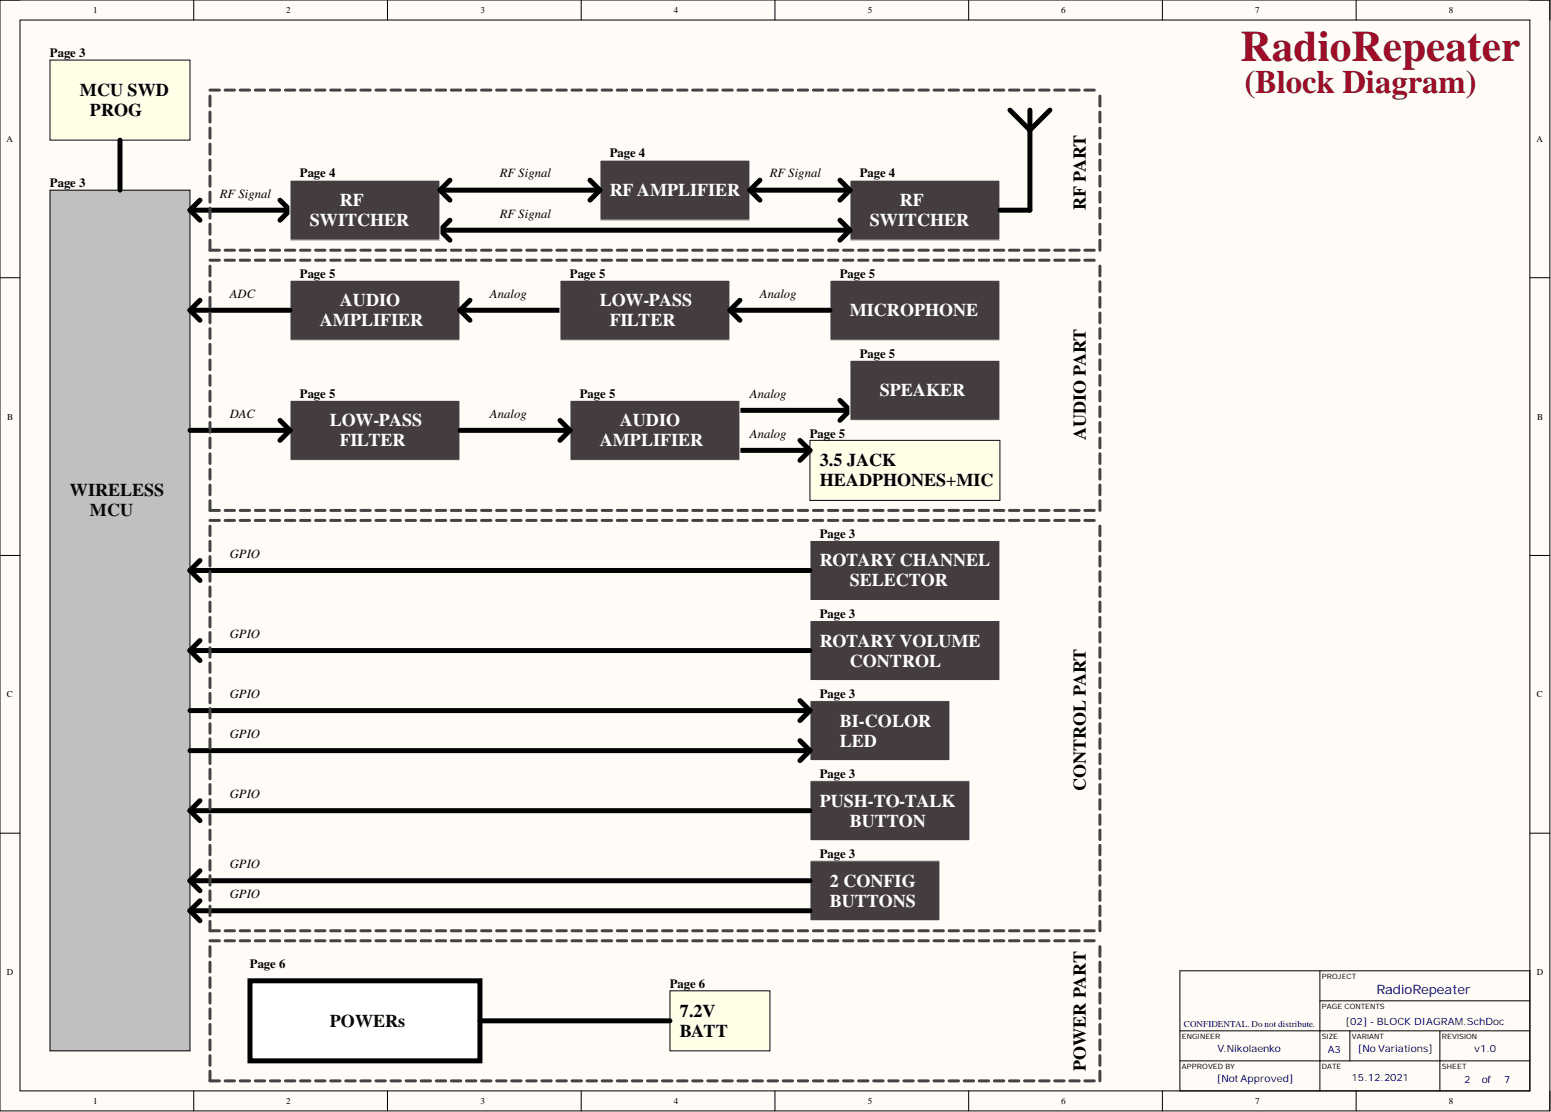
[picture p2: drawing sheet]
<svg xmlns="http://www.w3.org/2000/svg" width="393mm" height="282mm" viewBox="0 0 393 282" stroke-linecap="round" stroke-linejoin="round" font-family="sans-serif">
<path d="M0 0h393.1v281.6h-393.1z" fill-rule="evenodd" fill="#fffcf8"/>
<path d="M0 0h393.1v281.6h-393.1z" fill="none" stroke="#000" stroke-width=".25"/>
<path d="M5.1 5.1h382.9v271.4h-382.9z" fill-rule="evenodd" fill="#fffcf8"/>
<g fill="none" stroke="#000" stroke-width=".25">
<path d="M0 0h5.1M5.1 5.1h382.9v271.4h-382.9zM49.1 0v5.1M98.3 0v5.1M147.4 0v5.1M196.5 0v5.1M245.7 0v5.1M294.8 0v5.1M343.9 0v5.1M388 0h5.1v5.1M0 70.4h5.1M388 70.4h5.1"/>
<path d="M0 140.8h5.1M388 140.8h5.1M0 211.2h5.1M388 211.2h5.1M49.1 276.5v5.1M98.3 276.5v5.1M147.4 276.5v5.1M196.5 276.5v5.1M245.7 276.5v5.1M294.8 276.5v5.1M343.9 276.5v5.1M393.1 276.5v5.1"/>
</g>
<path d="M12.7 48.2h35.5v218.2h-35.5z" fill-rule="evenodd" fill="#c0c0c0"/>
<path d="M12.7 48.2h35.5v218.2h-35.5z" fill="none" stroke="#000" stroke-width=".25"/>
<path d="M63.4 248.6h58.3v20.3h-58.3z" fill-rule="evenodd" fill="#fff"/>
<path d="M63.4 248.6h58.3v20.3h-58.3z" fill="none" stroke="#000" stroke-width="1.3"/>
<path d="M12.7 15.2h35.5v20.3h-35.5z" fill-rule="evenodd" fill="#ffffe8"/>
<path d="M12.7 15.2h35.5v20.3h-35.5z" fill="none" stroke="#080d02" stroke-width=".25"/>
<path d="M30.4 35.5v12.7" fill="none" stroke="#000" stroke-width="1.3"/>
<path d="M210.5 71h43.1v15.3h-43.1z" fill-rule="evenodd" fill="#443c3e"/>
<path d="M210.5 71h43.1v15.3h-43.1z" fill="none" stroke="#fff" stroke-width=".25"/>
<path d="M48.2 53.3h25.3" fill="none" stroke="#000" stroke-width="1.3"/>
<path d="M169.9 251.2h25.4v15.2h-25.4z" fill-rule="evenodd" fill="#ffffe8"/>
<path d="M169.9 251.2h25.4v15.2h-25.4z" fill="none" stroke="#080d02" stroke-width=".25"/>
<path d="M256.1 27.9l5.1 5.1 5.1-5.1M261.2 27.9v25.4M50.7 50.7l-2.5 2.6 2.5 2.5M71 50.7l2.5 2.6-2.5 2.5M50.7 76.1l-2.5 2.5 2.5 2.6M121.7 258.8h48.2" fill="none" stroke="#000" stroke-width="1.3"/>
<path d="M299.2 246.1h88.8v30.4h-88.8zM334.7 246.1v30.4M334.7 253.7h53.3M299.2 261.3h88.8M299.2 268.9h88.8M342.3 261.3v7.6M365.2 261.3v15.2" fill="none" stroke="#000" stroke-width=".25"/>
<path d="M152.2 40.6h38v15.2h-38z" fill-rule="evenodd" fill="#443c3e"/>
<path d="M152.2 40.6h38v15.2h-38z" fill="none" stroke="#fff" stroke-width=".25"/>
<path d="M111.6 58.4h104M111.6 58.4l2.5 2.5M114.1 55.8l-2.5 2.6M149.6 45.7l2.6 2.5-2.6 2.5" fill="none" stroke="#000" stroke-width="1.3"/>
<path d="M215.6 45.7h38v15.2h-38z" fill-rule="evenodd" fill="#443c3e"/>
<path d="M215.6 45.7h38v15.2h-38z" fill="none" stroke="#fff" stroke-width=".25"/>
<path d="M111.6 48.2h40.6M190.2 48.2h25.4M213 45.7l2.6 2.5M215.6 48.2l-2.6 2.5M253.6 53.3h7.6" fill="none" stroke="#000" stroke-width="1.3"/>
<path d="M73.5 101.5h43.2v15.2h-43.2z" fill-rule="evenodd" fill="#443c3e"/>
<path d="M73.5 101.5h43.2v15.2h-43.2z" fill="none" stroke="#fff" stroke-width=".25"/>
<path d="M48.2 109.1h25.3M71 106.6l2.5 2.5M73.5 109.1l-2.5 2.5" fill="none" stroke="#000" stroke-width="1.3"/>
<path d="M205.4 111.6h48.2v15.2h-48.2z" fill-rule="evenodd" fill="#ffffe8"/>
<path d="M205.4 111.6h48.2v15.2h-48.2z" fill="none" stroke="#080d02" stroke-width=".25"/>
<path d="M205.4 137h48.2v15.2h-48.2z" fill-rule="evenodd" fill="#443c3e"/>
<path d="M205.4 137h48.2v15.2h-48.2z" fill="none" stroke="#fff" stroke-width=".25"/>
<path d="M205.4 157.3h48.2v15.2h-48.2z" fill-rule="evenodd" fill="#443c3e"/>
<path d="M205.4 157.3h48.2v15.2h-48.2z" fill="none" stroke="#fff" stroke-width=".25"/>
<path d="M48.2 144.6h157.2M48.2 144.6l2.5 2.5M50.7 142.1l-2.5 2.5M48.2 164.9h157.2M48.2 164.9l2.5 2.5M50.7 162.4l-2.5 2.5" fill="none" stroke="#000" stroke-width="1.3"/>
<path d="M205.4 177.6h35.5v15.2h-35.5z" fill-rule="evenodd" fill="#443c3e"/>
<path d="M205.4 177.6h35.5v15.2h-35.5z" fill="none" stroke="#fff" stroke-width=".25"/>
<path d="M187.7 104h27.9M213 101.5l2.6 2.5M215.6 104l-2.6 2.6M48.2 180.1h157.2" fill="none" stroke="#000" stroke-width="1.3"/>
<path d="M215.6 91.3h38v15.3h-38z" fill-rule="evenodd" fill="#443c3e"/>
<path d="M215.6 91.3h38v15.3h-38z" fill="none" stroke="#fff" stroke-width=".25"/>
<path d="M205.4 197.9h40.6v15.2h-40.6z" fill-rule="evenodd" fill="#443c3e"/>
<path d="M205.4 197.9h40.6v15.2h-40.6z" fill="none" stroke="#fff" stroke-width=".25"/>
<path d="M48.2 205.5h157.2M48.2 205.5l2.5 2.5M50.7 203l-2.5 2.5" fill="none" stroke="#000" stroke-width="1.3"/>
<path d="M205.4 218.2h33v15.2h-33z" fill-rule="evenodd" fill="#443c3e"/>
<path d="M205.4 218.2h33v15.2h-33z" fill="none" stroke="#fff" stroke-width=".25"/>
<path d="M202.9 177.6l2.5 2.5-2.5 2.6M48.2 223.2h157.2M48.2 223.2l2.5 2.6M48.2 230.9h157.2M48.2 230.9l2.5 2.5M50.7 220.7l-2.5 2.5M50.7 228.3l-2.5 2.6" fill="none" stroke="#000" stroke-width="1.3"/>
<path d="M73.5 71h43.2v15.3h-43.2z" fill-rule="evenodd" fill="#443c3e"/>
<path d="M73.5 71h43.2v15.3h-43.2z" fill="none" stroke="#fff" stroke-width=".25"/>
<path d="M48.2 78.6h25.3M116.7 78.6h25.3M116.7 78.6l2.5 2.6M119.2 76.1l-2.5 2.5M187.7 114.2h17.7M202.9 111.6l2.5 2.6M205.4 114.2l-2.5 2.5M48.2 190.3h157.2M202.9 187.7l2.5 2.6M205.4 190.3l-2.5 2.5" fill="none" stroke="#000" stroke-width="1.3"/>
<path d="M144.5 101.5h43.2v15.2h-43.2z" fill-rule="evenodd" fill="#443c3e"/>
<path d="M144.5 101.5h43.2v15.2h-43.2z" fill="none" stroke="#fff" stroke-width=".25"/>
<path d="M116.7 109.1h27.8M142 106.6l2.5 2.5M144.5 109.1l-2.5 2.5" fill="none" stroke="#000" stroke-width="1.3"/>
<path d="M142 71h43.1v15.3h-43.1z" fill-rule="evenodd" fill="#443c3e"/>
<path d="M142 71h43.1v15.3h-43.1z" fill="none" stroke="#fff" stroke-width=".25"/>
<path d="M185.1 78.6h25.4M185.1 78.6l2.6 2.6M187.7 76.1l-2.6 2.5" fill="none" stroke="#000" stroke-width="1.3"/>
<g fill="none" stroke="#434343" stroke-width=".76">
<path d="M53.3 22.8h2.3M53.3 24.4v2.5M53.3 28.4v2.6M53.3 32.5v2.5M53.3 36.5v2.6M57.1 22.8h2.4M60.9 22.8h2.4M64.7 22.8h2.4M68.6 22.8h2.3M72.4 22.8h2.4M76.2 22.8h2.4M80 22.8h2.4"/>
<path d="M83.9 22.8h2.4M87.7 22.8h2.4M91.5 22.8h2.4M95.3 22.8h2.4M99.2 22.8h2.4M103 22.8h2.4M106.8 22.8h2.4M110.6 22.8h2.4M114.5 22.8h2.4M118.3 22.8h2.4M122.1 22.8h2.4M125.9 22.8h2.4"/>
<path d="M129.8 22.8h2.4M133.6 22.8h2.4M137.4 22.8h2.4M141.2 22.8h2.4M145.1 22.8h2.4M148.9 22.8h2.4M152.7 22.8h2.4M156.5 22.8h2.4M160.4 22.8h2.4M164.2 22.8h2.4M168 22.8h2.4M171.8 22.8h2.4"/>
<path d="M175.7 22.8h2.4M179.5 22.8h2.4M183.3 22.8h2.4M187.1 22.8h2.4M191 22.8h2.4M194.8 22.8h2.4M198.6 22.8h2.4M202.4 22.8h2.4M206.3 22.8h2.4M210.1 22.8h2.4M213.9 22.8h2.4M217.7 22.8h2.4"/>
<path d="M221.6 22.8h2.4M225.4 22.8h2.4M229.2 22.8h2.4M233 22.8h2.4M236.9 22.8h2.4M240.7 22.8h2.4M244.5 22.8h2.4M248.3 22.8h2.4M252.2 22.8h2.4M256 22.8h2.4M259.8 22.8h2.4M263.6 22.8h2.4"/>
<path d="M267.5 22.8h2.4M271.3 22.8h2.4M275.1 22.8h2.4M278.9 24.4v2.5M278.9 28.4v2.6M278.9 32.5v2.5M278.9 36.5v2.6M53.3 40.6v2.5M53.3 44.7v2.5M53.3 48.7v2.5M53.3 52.8v2.5M53.3 56.8v2.6"/>
<path d="M278.9 40.6v2.5M278.9 44.7v2.5M278.9 48.7v2.5M278.9 52.8v2.5M278.9 56.8v2.6M53.3 60.9v2.5h2.3M53.3 67.5v2.4M53.3 71.4v2.5M53.3 75.4v2.5M53.3 79.3v2.5M53.3 66h2.3M57.1 63.4h2.4"/>
<path d="M57.1 66h2.4M60.9 63.4h2.4M60.9 66h2.4M64.7 63.4h2.4M64.7 66h2.4M68.6 63.4h2.3M68.6 66h2.3M72.4 63.4h2.4M72.4 66h2.4M76.2 63.4h2.4M76.2 66h2.4M80 63.4h2.4"/>
<path d="M80 66h2.4M83.9 63.4h2.4M83.9 66h2.4M87.7 63.4h2.4M87.7 66h2.4M91.5 63.4h2.4M91.5 66h2.4M95.3 63.4h2.4M95.3 66h2.4M99.2 63.4h2.4M99.2 66h2.4M103 63.4h2.4"/>
<path d="M103 66h2.4M106.8 63.4h2.4M106.8 66h2.4M110.6 63.4h2.4M110.6 66h2.4M114.5 63.4h2.4M114.5 66h2.4M118.3 63.4h2.4M118.3 66h2.4M122.1 63.4h2.4M122.1 66h2.4M125.9 63.4h2.4"/>
<path d="M125.9 66h2.4M129.8 63.4h2.4M129.8 66h2.4M133.6 63.4h2.4M133.6 66h2.4M137.4 63.4h2.4M137.4 66h2.4M141.2 63.4h2.4M141.2 66h2.4M145.1 63.4h2.4M145.1 66h2.4M148.9 63.4h2.4"/>
<path d="M148.9 66h2.4M152.7 63.4h2.4M152.7 66h2.4M156.5 63.4h2.4M156.5 66h2.4M160.4 63.4h2.4M160.4 66h2.4M164.2 63.4h2.4M164.2 66h2.4M168 63.4h2.4M168 66h2.4M171.8 63.4h2.4"/>
<path d="M171.8 66h2.4M175.7 63.4h2.4M175.7 66h2.4M179.5 63.4h2.4M179.5 66h2.4M183.3 63.4h2.4M183.3 66h2.4M187.1 63.4h2.4M187.1 66h2.4M191 63.4h2.4M191 66h2.4M194.8 63.4h2.4"/>
<path d="M194.8 66h2.4M198.6 63.4h2.4M198.6 66h2.4M202.4 63.4h2.4M202.4 66h2.4M206.3 63.4h2.4M206.3 66h2.4M210.1 63.4h2.4M210.1 66h2.4M213.9 63.4h2.4M213.9 66h2.4M217.7 63.4h2.4"/>
<path d="M217.7 66h2.4M221.6 63.4h2.4M221.6 66h2.4M225.4 63.4h2.4M225.4 66h2.4M229.2 63.4h2.4M229.2 66h2.4M233 63.4h2.4M233 66h2.4M236.9 63.4h2.4M236.9 66h2.4M240.7 63.4h2.4"/>
<path d="M240.7 66h2.4M244.5 63.4h2.4M244.5 66h2.4M248.3 63.4h2.4M248.3 66h2.4M252.2 63.4h2.4M252.2 66h2.4M256 63.4h2.4M256 66h2.4M259.8 63.4h2.4M259.8 66h2.4M263.6 63.4h2.4"/>
<path d="M263.6 66h2.4M267.5 63.4h2.4M267.5 66h2.4M271.3 63.4h2.4M271.3 66h2.4M275.1 63.4h2.4M275.1 66h2.4M278.9 60.9v2.5M278.9 67.5v2.4M278.9 71.4v2.5M278.9 75.4v2.5M278.9 79.3v2.5"/>
<path d="M53.3 83.3v2.5M53.3 87.3v2.4M53.3 91.2v2.5M53.3 95.2v2.5M53.3 99.2v2.4M278.9 83.3v2.5M278.9 87.3v2.4M278.9 91.2v2.5M278.9 95.2v2.5M278.9 99.2v2.4M53.3 103.1v2.5M53.3 107.1v2.5"/>
<path d="M53.3 111.1v2.4M53.3 115v2.5M53.3 119v2.5M278.9 103.1v2.5M278.9 107.1v2.5M278.9 111.1v2.4M278.9 115v2.5M278.9 119v2.5M53.3 122.9v2.5M53.3 126.9v2.5h2.3M53.3 133.4v2.4M53.3 137.2v2.4"/>
<path d="M53.3 131.9h2.3M57.1 129.4h2.4M57.1 131.9h2.4M60.9 129.4h2.4M60.9 131.9h2.4M64.7 129.4h2.4M64.7 131.9h2.4M68.6 129.4h2.3M68.6 131.9h2.3M72.4 129.4h2.4M72.4 131.9h2.4M76.2 129.4h2.4"/>
<path d="M76.2 131.9h2.4M80 129.4h2.4M80 131.9h2.4M83.9 129.4h2.4M83.9 131.9h2.4M87.7 129.4h2.4M87.7 131.9h2.4M91.5 129.4h2.4M91.5 131.9h2.4M95.3 129.4h2.4M95.3 131.9h2.4M99.2 129.4h2.4"/>
<path d="M99.2 131.9h2.4M103 129.4h2.4M103 131.9h2.4M106.8 129.4h2.4M106.8 131.9h2.4M110.6 129.4h2.4M110.6 131.9h2.4M114.5 129.4h2.4M114.5 131.9h2.4M118.3 129.4h2.4M118.3 131.9h2.4M122.1 129.4h2.4"/>
<path d="M122.1 131.9h2.4M125.9 129.4h2.4M125.9 131.9h2.4M129.8 129.4h2.4M129.8 131.9h2.4M133.6 129.4h2.4M133.6 131.9h2.4M137.4 129.4h2.4M137.4 131.9h2.4M141.2 129.4h2.4M141.2 131.9h2.4M145.1 129.4h2.4"/>
<path d="M145.1 131.9h2.4M148.9 129.4h2.4M148.9 131.9h2.4M152.7 129.4h2.4M152.7 131.9h2.4M156.5 129.4h2.4M156.5 131.9h2.4M160.4 129.4h2.4M160.4 131.9h2.4M164.2 129.4h2.4M164.2 131.9h2.4M168 129.4h2.4"/>
<path d="M168 131.9h2.4M171.8 129.4h2.4M171.8 131.9h2.4M175.7 129.4h2.4M175.7 131.9h2.4M179.5 129.4h2.4M179.5 131.9h2.4M183.3 129.4h2.4M183.3 131.9h2.4M187.1 129.4h2.4M187.1 131.9h2.4M191 129.4h2.4"/>
<path d="M191 131.9h2.4M194.8 129.4h2.4M194.8 131.9h2.4M198.6 129.4h2.4M198.6 131.9h2.4M202.4 129.4h2.4M202.4 131.9h2.4M206.3 129.4h2.4M206.3 131.9h2.4M210.1 129.4h2.4M210.1 131.9h2.4M213.9 129.4h2.4"/>
<path d="M213.9 131.9h2.4M217.7 129.4h2.4M217.7 131.9h2.4M221.6 129.4h2.4M221.6 131.9h2.4M225.4 129.4h2.4M225.4 131.9h2.4M229.2 129.4h2.4M229.2 131.9h2.4M233 129.4h2.4M233 131.9h2.4M236.9 129.4h2.4"/>
<path d="M236.9 131.9h2.4M240.7 129.4h2.4M240.7 131.9h2.4M244.5 129.4h2.4M244.5 131.9h2.4M248.3 129.4h2.4M248.3 131.9h2.4M252.2 129.4h2.4M252.2 131.9h2.4M256 129.4h2.4M256 131.9h2.4M259.8 129.4h2.4"/>
<path d="M259.8 131.9h2.4M263.6 129.4h2.4M263.6 131.9h2.4M267.5 129.4h2.4M267.5 131.9h2.4M271.3 129.4h2.4M271.3 131.9h2.4M275.1 129.4h2.4M275.1 131.9h2.4M278.9 122.9v2.5M278.9 126.9v2.5M278.9 133.4v2.4"/>
<path d="M278.9 137.2v2.4M53.3 141.1v2.4M53.3 144.9v2.4M53.3 148.8v2.4M53.3 152.6v2.4M53.3 156.5v2.4M278.9 141.1v2.4M278.9 144.9v2.4M278.9 148.8v2.4M278.9 152.6v2.4M278.9 156.5v2.4M53.3 160.3v2.4"/>
<path d="M53.3 164.2v2.4M53.3 168v2.4M53.3 171.9v2.4M53.3 175.7v2.5M53.3 179.6v2.4M278.9 160.3v2.4M278.9 164.2v2.4M278.9 168v2.4M278.9 171.9v2.4M278.9 175.7v2.5M278.9 179.6v2.4M53.3 183.4v2.5"/>
<path d="M53.3 187.3v2.4M53.3 191.2v2.4M53.3 195v2.4M53.3 198.9v2.4M278.9 183.4v2.5M278.9 187.3v2.4M278.9 191.2v2.4M278.9 195v2.4M278.9 198.9v2.4M53.3 202.7v2.4M53.3 206.6v2.4M53.3 210.4v2.4"/>
<path d="M53.3 214.3v2.4M53.3 218.1v2.4M278.9 202.7v2.4M278.9 206.6v2.4M278.9 210.4v2.4M278.9 214.3v2.4M278.9 218.1v2.4M53.3 222v2.4M53.3 225.8v2.4M53.3 229.7v2.4M53.3 233.5v2.4h2.4M53.3 239.9v2.5"/>
<path d="M53.3 238.5h2.4M57.1 235.9h2.4M57.1 238.5h2.4M60.9 235.9h2.4M60.9 238.5h2.4M64.7 235.9h2.4M64.7 238.5h2.4M68.6 235.9h2.4M68.6 238.5h2.4M72.4 235.9h2.4M72.4 238.5h2.4M76.2 235.9h2.4"/>
<path d="M76.2 238.5h2.4M80 235.9h2.4M80 238.5h2.4M83.9 235.9h2.4M83.9 238.5h2.4M87.7 235.9h2.4M87.7 238.5h2.4M91.5 235.9h2.4M91.5 238.5h2.4M95.3 235.9h2.4M95.3 238.5h2.4M99.2 235.9h2.4"/>
<path d="M99.2 238.5h2.4M103 235.9h2.4M103 238.5h2.4M106.8 235.9h2.4M106.8 238.5h2.4M110.6 235.9h2.4M110.6 238.5h2.4M114.5 235.9h2.4M114.5 238.5h2.4M118.3 235.9h2.4M118.3 238.5h2.4M122.1 235.9h2.4"/>
<path d="M122.1 238.5h2.4M125.9 235.9h2.4M125.9 238.5h2.4M129.8 235.9h2.4M129.8 238.5h2.4M133.6 235.9h2.4M133.6 238.5h2.4M137.4 235.9h2.4M137.4 238.5h2.4M141.2 235.9h2.4M141.2 238.5h2.4M145.1 235.9h2.4"/>
<path d="M145.1 238.5h2.4M148.9 235.9h2.4M148.9 238.5h2.4M152.7 235.9h2.4M152.7 238.5h2.4M156.5 235.9h2.4M156.5 238.5h2.4M160.4 235.9h2.4M160.4 238.5h2.4M164.2 235.9h2.4M164.2 238.5h2.4M168 235.9h2.4"/>
<path d="M168 238.5h2.4M171.8 235.9h2.4M171.8 238.5h2.4M175.7 235.9h2.4M175.7 238.5h2.4M179.5 235.9h2.4M179.5 238.5h2.4M183.3 235.9h2.4M183.3 238.5h2.4M187.1 235.9h2.4M187.1 238.5h2.4M191 235.9h2.4"/>
<path d="M191 238.5h2.4M194.8 235.9h2.4M194.8 238.5h2.4M198.6 235.9h2.4M198.6 238.5h2.4M202.4 235.9h2.4M202.4 238.5h2.4M206.3 235.9h2.4M206.3 238.5h2.4M210.1 235.9h2.4M210.1 238.5h2.4M213.9 235.9h2.4"/>
<path d="M213.9 238.5h2.4M217.7 235.9h2.4M217.7 238.5h2.4M221.6 235.9h2.4M221.6 238.5h2.4M225.4 235.9h2.4M225.4 238.5h2.4M229.2 235.9h2.4M229.2 238.5h2.4M233 235.9h2.4M233 238.5h2.4M236.9 235.9h2.4"/>
<path d="M236.9 238.5h2.4M240.7 235.9h2.4M240.7 238.5h2.4M244.5 235.9h2.4M244.5 238.5h2.4M248.3 235.9h2.4M248.3 238.5h2.4M252.2 235.9h2.4M252.2 238.5h2.4M256 235.9h2.4M256 238.5h2.4M259.8 235.9h2.4"/>
<path d="M259.8 238.5h2.4M263.6 235.9h2.4M263.6 238.5h2.4M267.5 235.9h2.4M267.5 238.5h2.4M271.3 235.9h2.4M271.3 238.5h2.4M275.1 235.9h2.4M275.1 238.5h2.4M278.9 222v2.4M278.9 225.8v2.4M278.9 229.7v2.4"/>
<path d="M278.9 233.5v2.4M278.9 239.9v2.5M53.3 243.9v2.5M53.3 247.8v2.5M53.3 251.8v2.5M53.3 255.7v2.5M53.3 259.7v2.4M278.9 243.9v2.5M278.9 247.8v2.5M278.9 251.8v2.5M278.9 255.7v2.5M278.9 259.7v2.4"/>
<path d="M53.3 263.6v2.5M53.3 267.6v2.4M53.3 271.5v2.5h2.4M57.1 274h2.4M60.9 274h2.4M64.7 274h2.4M68.6 274h2.4M72.4 274h2.4M76.2 274h2.4M80 274h2.4M83.9 274h2.4M87.7 274h2.4"/>
<path d="M91.5 274h2.4M95.3 274h2.4M99.2 274h2.4M103 274h2.4M106.8 274h2.4M110.6 274h2.4M114.5 274h2.4M118.3 274h2.4M122.1 274h2.4M125.9 274h2.4M129.8 274h2.4M133.6 274h2.4"/>
<path d="M137.4 274h2.4M141.2 274h2.4M145.1 274h2.4M148.9 274h2.4M152.7 274h2.4M156.5 274h2.4M160.4 274h2.4M164.2 274h2.4M168 274h2.4M171.8 274h2.4M175.7 274h2.4M179.5 274h2.4"/>
<path d="M183.3 274h2.4M187.1 274h2.4M191 274h2.4M194.8 274h2.4M198.6 274h2.4M202.4 274h2.4M206.3 274h2.4M210.1 274h2.4M213.9 274h2.4M217.7 274h2.4M221.6 274h2.4M225.4 274h2.4"/>
<path d="M229.2 274h2.4M233 274h2.4M236.9 274h2.4M240.7 274h2.4M244.5 274h2.4M248.3 274h2.4M252.2 274h2.4M256 274h2.4M259.8 274h2.4M263.6 274h2.4M267.5 274h2.4M271.3 274h2.4"/>
<path d="M275.1 274h2.4M278.9 263.6v2.5M278.9 267.6v2.4M278.9 271.5v2.5"/>
</g>
<path d="M73.5 45.7h38.1v15.2h-38.1z" fill-rule="evenodd" fill="#443c3e"/>
<path d="M73.5 45.7h38.1v15.2h-38.1z" fill="none" stroke="#fff" stroke-width=".25"/>
<path d="M114.1 45.7l-2.5 2.5 2.5 2.5M192.7 45.7l-2.5 2.5 2.5 2.5M213 55.8l2.6 2.6-2.6 2.5" fill="none" stroke="#000" stroke-width="1.3"/>
<text font-size="11" fill="#9e0e29" x="314.6" y="15.4">RadioRepeater</text>
<text font-size="8.3" fill="#9e0e29" x="315.6" y="23.6">(Block Diagram)</text>
<g font-size="4.6">
<text x="20.3" y="24.4">MCU SWD</text>
<text x="22.8" y="29.4">PROG</text>
<text x="275.4" y="53.3" transform="rotate(-90 275.4 53.3)">RF PART</text>
<text x="275.4" y="111.6" transform="rotate(-90 275.4 111.6)">AUDIO PART</text>
<text x="207.9" y="118.2">3.5 JACK</text>
<text x="207.9" y="123.3">HEADPHONES+MIC</text>
<text x="275.4" y="200.4" transform="rotate(-90 275.4 200.4)">CONTROL PART</text>
<text x="172.4" y="257.7">7.2V</text>
<text x="172.4" y="262.8">BATT</text>
<text x="275.4" y="271.4" transform="rotate(-90 275.4 271.4)">POWER PART</text>
</g>
<g font-size="4.6" fill="#fff">
<text x="86.2" y="52.3">RF</text>
<text x="154.7" y="49.7">RF AMPLIFIER</text>
<text x="228.2" y="52.3">RF</text>
<text x="78.6" y="57.3">SWITCHER</text>
<text x="220.6" y="57.3">SWITCHER</text>
<text x="86.2" y="77.6">AUDIO</text>
<text x="152.2" y="77.6">LOW-PASS</text>
<text x="81.1" y="82.7">AMPLIFIER</text>
<text x="154.7" y="82.7">FILTER</text>
<text x="215.6" y="80.2">MICROPHONE</text>
<text x="223.2" y="100.5">SPEAKER</text>
<text x="83.7" y="108.1">LOW-PASS</text>
<text x="86.2" y="113.1">FILTER</text>
<text x="152.2" y="113.1">AMPLIFIER</text>
<text x="157.2" y="108.1">AUDIO</text>
<text x="207.9" y="143.6">ROTARY CHANNEL</text>
<text x="215.6" y="148.7">SELECTOR</text>
<text x="207.9" y="163.9">ROTARY VOLUME</text>
<text x="215.6" y="169">CONTROL</text>
<text x="213" y="184.2">BI-COLOR</text>
<text x="213" y="189.3">LED</text>
<text x="207.9" y="204.5">PUSH-TO-TALK</text>
<text x="215.6" y="209.5">BUTTON</text>
<text x="210.5" y="224.8">2 CONFIG</text>
<text x="210.5" y="229.8">BUTTONS</text>
</g>
<g font-size="4.6" fill="#080d02">
<text x="17.8" y="125.8">WIRELESS</text>
<text x="22.8" y="130.9">MCU</text>
<text x="83.7" y="260.3">POWERs</text>
</g>
<text font-size="3.3" fill="#000080" x="349.1" y="252">RadioRepeater</text>
<g font-size="3.2">
<text x="12.7" y="14.5">Page 3</text>
<text x="154.7" y="39.9">Page 4</text>
<text x="12.7" y="47.5">Page 3</text>
<text x="76.1" y="45">Page 4</text>
<text x="126.8" y="45">RF Signal</text>
<text x="195.3" y="45">RF Signal</text>
<text x="218.1" y="45">Page 4</text>
<text x="55.8" y="50.1">RF Signal</text>
<text x="126.8" y="55.1">RF Signal</text>
<text x="76.1" y="70.4">Page 5</text>
<text x="144.5" y="70.4">Page 5</text>
<text x="213" y="70.4">Page 5</text>
<text x="58.3" y="75.4">ADC</text>
<text x="124.3" y="75.4">Analog</text>
<text x="192.7" y="75.4">Analog</text>
<text x="218.1" y="90.7">Page 5</text>
<text x="76.1" y="100.8">Page 5</text>
<text x="147.1" y="100.8">Page 5</text>
<text x="190.2" y="100.8">Analog</text>
<text x="58.3" y="105.9">DAC</text>
<text x="124.3" y="105.9">Analog</text>
<text x="190.2" y="110.9">Analog</text>
<text x="205.4" y="110.9">Page 5</text>
<text x="207.9" y="136.3">Page 3</text>
<text x="58.3" y="141.4">GPIO</text>
<text x="58.3" y="161.7">GPIO</text>
<text x="207.9" y="156.6">Page 3</text>
<text x="58.3" y="176.9">GPIO</text>
<text x="207.9" y="176.9">Page 3</text>
<text x="58.3" y="187.1">GPIO</text>
<text x="207.9" y="197.2">Page 3</text>
<text x="58.3" y="202.3">GPIO</text>
<text x="58.3" y="220">GPIO</text>
<text x="207.9" y="217.5">Page 3</text>
<text x="58.3" y="227.6">GPIO</text>
<text x="63.4" y="245.4">Page 6</text>
<text x="169.9" y="250.5">Page 6</text>
</g>
<g font-size="2.5" fill="#000080">
<text x="341.2" y="259.8">[02] - BLOCK DIAGRAM.SchDoc</text>
<text x="308.8" y="266.6">V.Nikolaenko</text>
<text x="336.8" y="266.9">A3</text>
<text x="344.4" y="266.6">[NoVariations]</text>
<text x="373.9" y="266.6">v1.0</text>
<text x="308.6" y="274.2">[NotApproved]</text>
<text x="342.8" y="274">15.12.2021</text>
<text x="371.3" y="274.5">2</text>
<text x="375.8" y="274.5">of</text>
<text x="381.5" y="274.5">7</text>
</g>
<g font-size="2.3">
<text x="23.7" y="3.3">1</text>
<text x="72.6" y="3.3">2</text>
<text x="121.9" y="3.3">3</text>
<text x="170.9" y="3.3">4</text>
<text x="220.1" y="3.3">5</text>
<text x="269.1" y="3.3">6</text>
<text x="318.3" y="3.3">7</text>
<text x="367.4" y="3.3">8</text>
<text x="1.7" y="35.9">A</text>
<text x="389.7" y="35.9">A</text>
<text x="1.9" y="106.4">B</text>
<text x="389.8" y="106.4">B</text>
<text x="1.8" y="176.7">C</text>
<text x="389.8" y="176.7">C</text>
<text x="1.8" y="247.2">D</text>
<text x="389.8" y="247.2">D</text>
<text x="23.7" y="279.8">1</text>
<text x="72.6" y="279.8">2</text>
<text x="121.9" y="279.8">3</text>
<text x="170.9" y="279.8">4</text>
<text x="220.1" y="279.8">5</text>
<text x="269.1" y="279.8">6</text>
<text x="318.3" y="279.8">7</text>
<text x="367.4" y="279.8">8</text>
</g>
<text font-size="2.3" fill="#000080" x="300.2" y="260.3">CONFIDENTAL. Do not distribute.</text>
<g font-size="1.9">
<text x="335.2" y="248.1">PROJECT</text>
<text x="335.2" y="255.7">PAGE CONTENTS</text>
<text x="299.7" y="263.3">ENGINEER</text>
<text x="335.2" y="263.3">SIZE</text>
<text x="342.9" y="263.3">VARIANT</text>
<text x="365.7" y="263.3">REVISION</text>
<text x="299.7" y="270.9">APPROVED BY</text>
<text x="335.2" y="270.9">DATE</text>
<text x="365.7" y="270.9">SHEET</text>
</g>
</svg>
